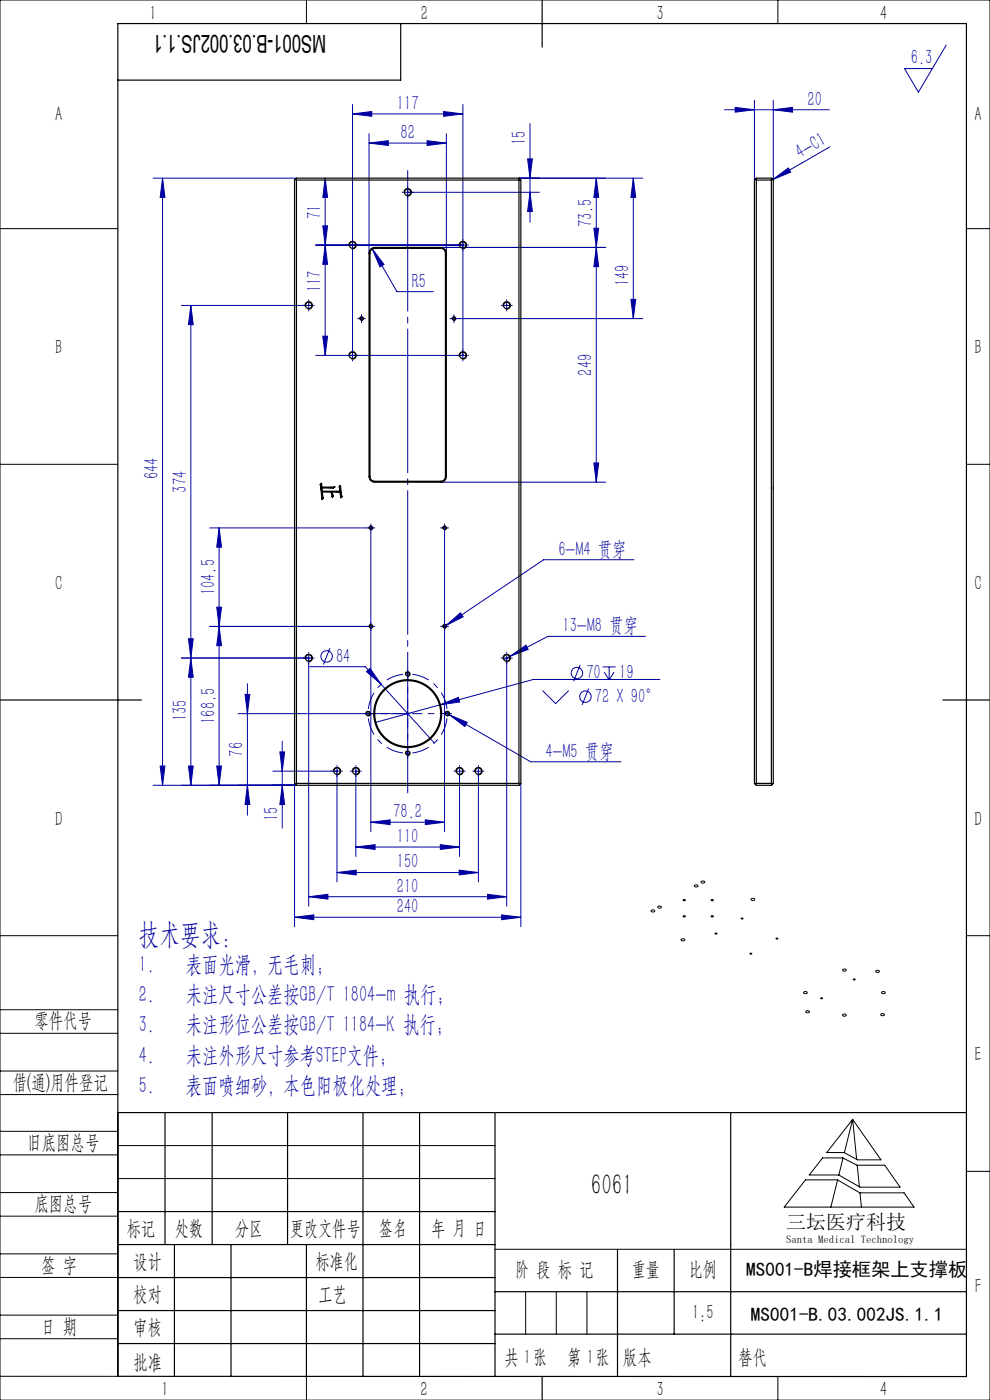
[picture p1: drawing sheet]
<svg xmlns="http://www.w3.org/2000/svg" width="210mm" height="297mm" viewBox="0 0 210 297" stroke-linecap="round" stroke-linejoin="round" font-family="sans-serif">
<g fill="none" stroke="#0000a0" stroke-width=".21">
<path d="M200.7 9.6l-5.9 10-2.9-5h5.9M32.5 37.8h30.4M34.5 37.8v128.8M34.5 37.8l.5 4.1h-1zM69 37.8v37.6M69 37.8l.5 4.1h-1zM74.8 24.2l4.1-.5v1zM74.8 22.2v53.7M74.8 24.2h23.4M78.3 30.4l4.1-.6v1.1zM78.3 28.4v25.3M78.3 30.4h16.4"/>
<path d="M90.6 29.8l4.1 .6-4.1 .5zM94.1 23.7l4.1 .5-4.1 .5zM94.7 28.4v25.3M98.2 22.2v53.7M110.1 37.8h26.2M111.9 33.7h1l-.5 4.1zM112.4 26.2v20.9M126.5 37.8l.5 4.1h-1zM126.5 37.8v64.5M134.3 37.8v29.8M134.3 37.8l.5 4.1h-1zM153.7 23.3h22.2"/>
<path d="M155.9 22.8l4.1 .5-4.1 .5zM160 21.3v16.9M163.9 38.1l3.3-2.5 .5 .9zM164 23.3l4.1-.5v1zM164 21.3v16.9M176 31.2l-12.1 6.9M67 52h31.7M68.5 47.9h1l-.5 4.1zM69 52l.5 4.1h-1zM79 52.8l2.5 3.3-.9 .5zM79 52.8l5.2 9.1h7.7M86 40.8h28.4"/>
<path d="M86.5 40.3v1M93.5 52.5h35M112.4 40.8l.5 4.1h-1zM126 48.4h1l-.5 4.1zM126.5 52.5l.5 4.1h-1zM38.5 64.8h27.5M40.5 64.8v101.8M40.5 64.8l.5 4.1h-1zM65.5 64.3v1M68.5 71.3h1l-.5 4.1zM76.2 67.6h1M76.7 67.1v1"/>
<path d="M95.8 67.6h1M96.3 67.1v1M97.1 67.6h39.2M98.7 75.4h-31.7M107 64.8h1M107.5 64.3v1M133.8 63.5h1l-.5 4.1zM126 98.2h1l-.5 4.1zM44.5 112h33.3M46.5 112v54.6M46.5 112l.5 4.1h-1zM78.2 112h1"/>
<path d="M78.7 111.5v1M78.7 112.8v63.6M93.5 102.3h35M93.8 112h1M94.3 111.5v1M94.3 112.8v63.6M134.5 118.7h-19.2l-21.3 14.4M40 135.5h1l-.5 4.1zM40.5 139.6l.5 4.1h-1zM46 128.8h1l-.5 4.1zM46.5 132.9l.5 4.1h-1zM65.5 139.1v53.1"/>
<path d="M66 139.6h-27.5M70 137.5l-1.4 3.5M77.8 132.9h-33.3M78.2 132.9h1M93.8 132.9h1M94.6 132.7l3.1-2.7 .5 .9zM107 139.6h1M107.5 139.1v53.1M108.2 139.2l3.4-2.3 .4 .9zM136.9 135h-20.7l-9.4 5M50.5 151.4h36M52 147.3h1l-.5 4.1z"/>
<path d="M52.5 145v27.9M59.4 159.5h1l-.5 4.1zM59.9 157.2v18.5M65.6 141.4h11.9l14.6 16.2M77.7 142.5l.8-.7 2.3 3.4zM86 159.8h1M86.5 159.3v1M93.4 149.5l3.8-1.6 .3 1zM94.4 151.1l.9 .5M95.3 151.6l3.8 1.6-.5 .9zM95.3 151.6l17.3 10h19.1M115.1 146.5l2.8 2.8 2.7-2.8"/>
<path d="M123.1 141l-1.4 3.5M124.9 146.1l-1.4 3.4M127.8 141.5h2.8M128.2 142.6l1 1.7M129.2 141.5v2.8M130.3 142.6l-1.1 1.7M140 144.1h-26.9l-33.6 9.2M32.5 166.6h30.4M34 162.5h1l-.5 4.1zM40 162.5h1l-.5 4.1zM46 162.5h1l-.5 4.1zM52.5 166.6l.5 4.1h-1z"/>
<path d="M59.9 166.6l.5 4.1h-1zM62.5 166.2v30.4M71.5 163.1v24M72 163.6h-14.1M75 163.6h1M75.5 179.7l4.1-.5v1zM75.5 179.7h22M75.5 163.1v18.6M78.7 174.4l4-.5v1zM78.7 174.4h15.6M90.2 173.9l4.1 .5-4.1 .5zM93.4 179.2l4.1 .5-4.1 .5z"/>
<path d="M97 163.6h1M97.5 163.1v18.6M101 163.6h1M101.5 163.1v24M110.5 166.2v30.4M62.5 194.6l4.1-.5v1zM62.5 194.6h48M65.5 190.2l4.1-.5v1zM65.5 190.2h42M71.5 185.1l4.1-.5v1zM71.5 185.1h30M97.4 184.6l4.1 .5-4.1 .5z"/>
<path d="M103.4 189.7l4.1 .5-4.1 .5zM106.4 194.1l4.1 .5-4.1 .5z"/>
<circle cx="69.3" cy="139.3" r="1.21"/>
<circle cx="122.4" cy="142.8" r="1.21"/>
<circle cx="124.2" cy="147.8" r="1.21"/>
</g>
<g fill="none" stroke="#000" stroke-width=".21">
<path d="M0 0h210v297h-210zM65 0v5M165 0v5M0 48.5h25M74 52.2a.8 .8 0 0 1 .7-1 .8 .8 0 0 1 .9 .9 .8 .8 0 0 1-1 .7M85.7 41a.8 .8 0 0 1 .7-1 .8 .8 0 0 1 .9 .9 .8 .8 0 0 1-1 .7M97.4 52.2a.8 .8 0 0 1 .7-1 .8 .8 0 0 1 .9 .9 .8 .8 0 0 1-1 .7M205 48.5h5M64.7 65a.8 .8 0 0 1 .7-1 .8 .8 0 0 1 .9 .9 .8 .8 0 0 1-1 .7M74 75.6a.8 .8 0 0 1 .7-1 .8 .8 0 0 1 .9 .9 .8 .8 0 0 1-1 .7M76.3 67.7a.4 .4 0 0 1 .3-.5 .4 .4 0 0 1 .5 .4 .4 .4 0 0 1-.5 .4M95.9 67.7a.4 .4 0 0 1 .3-.5 .4 .4 0 0 1 .5 .4 .4 .4 0 0 1-.5 .4"/>
<path d="M97.4 75.6a.8 .8 0 0 1 .7-1 .8 .8 0 0 1 .9 .9 .8 .8 0 0 1-1 .7M106.7 65a.8 .8 0 0 1 .7-1 .8 .8 0 0 1 .9 .9 .8 .8 0 0 1-1 .7M0 98.5h25M205 98.5h5M78.3 112.1a.4 .4 0 0 1 .3-.5 .4 .4 0 0 1 .5 .4 .4 .4 0 0 1-.5 .4M93.9 112.1a.4 .4 0 0 1 .4-.5 .4 .4 0 0 1 .4 .4 .4 .4 0 0 1-.5 .4M64.7 139.8a.8 .8 0 0 1 .7-1 .8 .8 0 0 1 .9 .9 .8 .8 0 0 1-1 .7M78.3 133a.4 .4 0 0 1 .3-.5 .4 .4 0 0 1 .5 .4 .4 .4 0 0 1-.5 .4M93.9 133a.4 .4 0 0 1 .4-.5 .4 .4 0 0 1 .4 .4 .4 .4 0 0 1-.5 .4M106.7 139.8a.8 .8 0 0 1 .7-1 .8 .8 0 0 1 .9 .9 .8 .8 0 0 1-1 .7M77.6 151.5a.5 .5 0 0 1 .4-.6 .5 .5 0 0 1 .6 .5 .5 .5 0 0 1-.6 .5M86 159.9a.5 .5 0 0 1 .4-.6 .5 .5 0 0 1 .6 .5 .5 .5 0 0 1-.6 .5"/>
<path d="M86 143.1a.5 .5 0 0 1 .4-.6 .5 .5 0 0 1 .6 .5 .5 .5 0 0 1-.6 .5M94.4 151.5a.5 .5 0 0 1 .4-.6 .5 .5 0 0 1 .6 .5 .5 .5 0 0 1-.6 .5M70.7 163.8a.8 .8 0 0 1 .7-1 .8 .8 0 0 1 .9 .9 .8 .8 0 0 1-1 .7M74.7 163.8a.8 .8 0 0 1 .7-1 .8 .8 0 0 1 .9 .9 .8 .8 0 0 1-1 .7M96.7 163.8a.8 .8 0 0 1 .7-1 .8 .8 0 0 1 .9 .9 .8 .8 0 0 1-1 .7M100.7 163.8a.8 .8 0 0 1 .7-1 .8 .8 0 0 1 .9 .9 .8 .8 0 0 1-1 .7M0 198.5h25M138.2 193.1h.6a.35 .35 0 0 1-.3 .4 .35 .35 0 0 1-.4-.2zM139.6 192.3h.6a.35 .35 0 0 1-.2 .4 .35 .35 0 0 1-.5-.2zM144.5 199.2h.6a.35 .35 0 0 1-.2 .5 .35 .35 0 0 1-.4-.3zM144.9 190.9h.1a.23 .23 0 0 1 .3-.1 .23 .23 0 0 1 0 .4 .23 .23 0 0 1-.4-.1zM144.9 194.3h.1a.22 .22 0 0 1 .3 0 .22 .22 0 0 1 0 .3 .22 .22 0 0 1-.3-.1z"/>
<path d="M147.3 187.8h.7a.35 .35 0 0 1-.3 .4 .35 .35 0 0 1-.4-.2zM148.8 187h.6a.35 .35 0 0 1-.3 .4 .35 .35 0 0 1-.4-.2zM150.9 194.3a.23 .23 0 0 1 .4-.1 .23 .23 0 0 1-.1 .4 .23 .23 0 0 1-.3-.1zM150.9 190.9v-.1a.22 .22 0 0 1 .4 0 .22 .22 0 0 1-.1 .4 .22 .22 0 0 1-.3-.1zM159.4 190.7l.6-.1a.35 .35 0 0 1-.2 .5 .35 .35 0 0 1-.5-.3zM205 198.5h5M0 214.2h25M0 219.2h25M170.5 210.5l.6-.1a.35 .35 0 0 1-.2 .5 .35 .35 0 0 1-.5-.3zM171 214.5h.6a.35 .35 0 0 1-.3 .4 .35 .35 0 0 1-.4-.2zM178.8 215.2h.6a.35 .35 0 0 1-.2 .5 .35 .35 0 0 1-.5-.3zM178.8 205.7l.6-.1a.35 .35 0 0 1-.2 .5 .35 .35 0 0 1-.5-.3z"/>
<path d="M185.8 205.9h.6a.35 .35 0 0 1-.2 .5 .35 .35 0 0 1-.4-.3zM186.9 215.1h.6a.35 .35 0 0 1-.2 .5 .35 .35 0 0 1-.5-.3zM187.1 210.5l.6-.1a.35 .35 0 0 1-.3 .5 .35 .35 0 0 1-.4-.3zM0 232.2h25M0 227.2h25M0 240h25M25 236v56h-25M180.9 237.5l6 8.6h-5l-2.9-1.6h-3.6zM180.9 237.5l-1.8 7M180.9 237.5l.8 8.5M0 245h25M0 258h25"/>
<path d="M0 253h25M25 243h80M25 250h80M170.9 250.3h6.7l4.8 2.8h9.4l2.1 3h-27.5zM174.5 245.6h4.3l3 1.6h5.9l3.2 4.7h-8.5l-4.5-2.6h-6.2zM177.7 250.3l-1.5 5.8M178.8 245.7l-.9 3.6M181.8 247.2l.5 4.6M182.4 253.1l.3 3M205 248.5h5M0 271h25M0 266h25"/>
<path d="M0 279h25M105 265h100M111.5 274v9M118 274v9M124.5 274v9M0 284h25M65 292v5M153.7 292h.1M165 292v5"/>
<circle cx="151.9" cy="198.1" r=".18"/>
<circle cx="157.4" cy="194.9" r=".18"/>
<circle cx="164.8" cy="199.2" r=".18"/>
<circle cx="159.3" cy="202.4" r=".18"/>
<circle cx="174.3" cy="211.8" r=".18"/>
<circle cx="181.2" cy="207.8" r=".18"/>
</g>
<path d="M78.1 151.4v.5M78.1 151.4v-.5M86.5 143h-.5M86.5 143h.5M94.9 151.4v-.5M94.9 151.4v.5" fill="none" stroke="#0000a0" stroke-width=".21" stroke-dasharray="30.5 1.3 1.3 1.3" stroke-linecap="butt"/>
<path d="M78.1 152.4a8.4 8.4 0 0 0 7.4 7.3M85.5 143.1a8.4 8.4 0 0 0-7.4 7.3M87.5 159.7a8.4 8.4 0 0 0 7.3-7.3M94.8 150.4a8.4 8.4 0 0 0-7.3-7.3" fill="none" stroke="#0000a0" stroke-width=".21" stroke-dasharray="30.5 1.3 1.3 1.3" stroke-dashoffset="26.8" stroke-linecap="butt"/>
<path d="M86.5 168.2v-132" fill="none" stroke="#0000a0" stroke-width=".21" stroke-dasharray="30.5 1.3 1.3 1.3" stroke-dashoffset=".7"/>
<g fill="none" stroke="#000" stroke-width=".25">
<path d="M85 5v12h-60M115 0v10M0 148.5h30M200 148.5h10M25 236h180M35 236v28M45 236v28M61 236v28M77 236v56M89 236v56M105 236v56M155 236v56"/>
<path d="M25 257h80M25 264h80M25 271h80M25 278h80M37 264v28M49 264v28M65 264v28M105 274h100M131 265v27M143 265v18M25 292h180v-287h-180v287M25 285h80"/>
<path d="M105 283h100M115 292v5"/>
</g>
<g fill="none" stroke="#0000a0" stroke-width=".21" stroke-dasharray="30.5 1.3 1.3 1.3">
<path d="M86.5 39.8v-.2M73.8 52h-.2M74.8 51v-.2M74.8 53v.2M75.8 52h.2M85.5 40.8h-.2M86.5 41.8v.2M87.5 40.8h.2M97.2 52h-.2M98.2 51v-.2M98.2 53v.2M99.2 52h.2"/>
<path d="M64.5 64.8h-.2M65.5 63.8v-.2M65.5 65.8v.2M66.5 64.8h.2M73.8 75.4h-.2M74.8 74.4v-.2M74.8 76.4v.2M75.8 75.4h.2M76.2 67.6h-.3M76.7 68.1v.3M76.7 67.1v-.3M77.2 67.6h.3"/>
<path d="M95.8 67.6h-.3M96.3 68.1v.3M96.3 67.1v-.3M96.8 67.6h.3M97.2 75.4h-.2M98.2 74.4v-.2M98.2 76.4v.2M99.2 75.4h.2M106.5 64.8h-.2M107.5 63.8v-.2M107.5 65.8v.2M108.5 64.8h.2"/>
<path d="M78.2 112h-.4M78.7 112.5v.3M78.7 111.5v-.3M79.2 112h.3M93.8 112h-.3M94.3 112.5v.3M94.3 111.5v-.3M94.8 112h.3M64.5 139.6h-.2M65.5 138.6v-.2M66.5 139.6h.2M78.2 132.9h-.4"/>
<path d="M78.7 133.4v.3M78.7 132.4v-.3M79.2 132.9h.3M93.8 132.9h-.3M94.3 133.4v.3M94.3 132.4v-.3M94.8 132.9h.3M106.5 139.6h-.2M107.5 138.6v-.2M108.5 139.6h.2M65.5 140.6v.2M77.6 151.4h-.4"/>
<path d="M78.1 151.4h-.5M78.1 151.4h.5M78.6 151.4h.4M86.5 159.3v-.4M86.5 151.4h-.5M86.5 151.4v.5M86.5 151.4h.5M86.5 151.4v-.5M86.5 143v-.5M86.5 143v.5M86.5 142.5v-.4M86.5 143.5v.4"/>
<path d="M94.4 151.4h-.4M94.9 151.4h.5M94.9 151.4h-.5M95.4 151.4h.4M107.5 140.6v.2M70.5 163.6h-.2M71.5 164.6v.2M71.5 162.6v-.2M72.5 163.6h.2M74.5 163.6h-.2M75.5 164.6v.2M75.5 162.6v-.2"/>
<path d="M76.5 163.6h.2M86.5 160.3v.4M96.5 163.6h-.2M97.5 164.6v.2M97.5 162.6v-.2M98.5 163.6h.2M100.5 163.6h-.2M101.5 164.6v.2M101.5 162.6v-.2M102.5 163.6h.2"/>
</g>
<path d="M85.5 151.4h-7.9M86.5 152.4v7.9M86.5 150.4v-7.9M87.5 151.4h7.9" fill="none" stroke="#0000a0" stroke-width=".21" stroke-dasharray="30.5 1.3 1.3 1.3" stroke-dashoffset="28.4"/>
<g fill="#0000a0">
<path d="M163.9 38.1l3.3-2.5 .5 .9z"/>
<path d="M93.4 149.5l4.1-.6-.3-1zM77.7 142.5l3.1 2.7-2.3-3.4zM95.3 151.6l3.3 2.5 .5-.9zM94.6 132.7l3.6-1.8-.5-.9zM79 52.8l1.6 3.8 .9-.5zM108.2 139.2l3.8-1.4-.4-.9z"/>
<path d="M75.5 179.7l4.1-.5v1zM93.4 179.2l4.1 .5-4.1 .5z"/>
<path d="M74.8 24.2l4.1-.5v1zM94.1 23.7l4.1 .5-4.1 .5z"/>
<path d="M62.5 194.6l4.1-.5v1zM106.4 194.1l4.1 .5-4.1 .5z"/>
<path d="M65.5 190.2l4.1-.5v1zM103.4 189.7l4.1 .5-4.1 .5z"/>
<path d="M78.7 174.4l4-.5v1zM90.2 173.9l4.1 .5-4.1 .5z"/>
<path d="M71.5 185.1l4.1-.5v1zM97.4 184.6l4.1 .5-4.1 .5z"/>
<path d="M78.3 30.4l4.1-.6v1.1zM90.6 29.8l4.1 .6-4.1 .5z"/>
<path d="M126.5 52.5l.5 4.1h-1zM126 98.2h1l-.5 4.1z"/>
<path d="M34 162.5h1l-.5 4.1zM34.5 37.8l.5 4.1h-1zM46 128.8h1l-.5 4.1zM46.5 112l.5 4.1h-1zM133.8 63.5h1l-.5 4.1zM134.3 37.8l.5 4.1h-1zM40 135.5h1l-.5 4.1zM40.5 64.8l.5 4.1h-1zM112.4 40.8l.5 4.1h-1zM111.9 33.7h1l-.5 4.1zM68.5 47.9h1l-.5 4.1zM69 37.8l.5 4.1h-1zM68.5 71.3h1l-.5 4.1zM69 52l.5 4.1h-1z"/>
<path d="M52 147.3h1l-.5 4.1zM52.5 166.6l.5 4.1h-1zM46.5 132.9l.5 4.1h-1zM46 162.5h1l-.5 4.1zM126.5 37.8l.5 4.1h-1zM126 48.4h1l-.5 4.1zM40.5 139.6l.5 4.1h-1zM40 162.5h1l-.5 4.1zM59.4 159.5h1l-.5 4.1zM59.9 166.6l.5 4.1h-1z"/>
<path d="M155.9 22.8l4.1 .5-4.1 .5zM164 23.3l4.1-.5v1z"/>
</g>
<g fill="none" stroke="#000" stroke-width=".25">
<path d="M62.5 38.2l.4-.4h47.2l.4 .4v128l-.4 .4h-47.2l-.4-.4zM62.7 38l.2 .2M62.9 38.2h47.2M62.9 38.2v128M110.1 38.2v128M110.3 38l-.2 .2M160.2 38l.2 .2M160.4 38.2h3.2M160.4 37.8h3.2l.4 .4v128l-.4 .4h-3.2l-.4-.4v-128zM160.4 38.2v128M163.6 38.2v128M163.8 38l-.2 .2"/>
<path d="M78.6 52.8l.9-.3h14a1.2 1.2 0 0 1 1.2 1.2v47.4a1.2 1.2 0 0 1-1.2 1.2h-14a1.2 1.2 0 0 1-1.2-1.2v-47.4zM78.8 53l.7-.3h14a1 1 0 0 1 1 1v47.4a1 1 0 0 1-1 1h-14a1 1 0 0 1-1-1v-47.4zM68 102.7l.2-.2 .1 .8h2.7l-.3 .3-2.4-.1 .1 .7h3.7a1 1 0 0 1 0-1.2l.5 2.4-.2 .2-.3-1.3-.2 .2-1.4-.1 .2 .9-.2 .2-.2-1.1h-1.9l.2 1.3-.3 .2zM164 103.5h.1M62.9 166.2h47.2M62.9 166.2l-.2 .2M110.1 166.2l.2 .2M160.4 166.2h3.2M160.4 166.2l-.2 .2M163.6 166.2l.2 .2"/>
<circle cx="74.8" cy="52" r=".68"/>
<circle cx="86.5" cy="40.8" r=".68"/>
<circle cx="98.2" cy="52" r=".68"/>
<circle cx="65.5" cy="64.8" r=".68"/>
<circle cx="74.8" cy="75.4" r=".68"/>
<circle cx="76.7" cy="67.6" r=".33"/>
<circle cx="96.3" cy="67.6" r=".33"/>
<circle cx="98.2" cy="75.4" r=".68"/>
<circle cx="107.5" cy="64.8" r=".68"/>
<circle cx="78.7" cy="112" r=".33"/>
<circle cx="94.3" cy="112" r=".33"/>
<circle cx="65.5" cy="139.6" r=".68"/>
<circle cx="78.7" cy="132.9" r=".33"/>
<circle cx="94.3" cy="132.9" r=".33"/>
<circle cx="107.5" cy="139.6" r=".68"/>
<circle cx="78.1" cy="151.4" r=".42"/>
<circle cx="86.5" cy="151.4" r="7"/>
<circle cx="86.5" cy="143" r=".42"/>
<circle cx="86.5" cy="159.8" r=".42"/>
<circle cx="86.5" cy="151.4" r="7.2"/>
<circle cx="94.9" cy="151.4" r=".42"/>
<circle cx="71.5" cy="163.6" r=".68"/>
<circle cx="75.5" cy="163.6" r=".68"/>
<circle cx="97.5" cy="163.6" r=".68"/>
<circle cx="101.5" cy="163.6" r=".68"/>
</g>
<text font-size="6.3" fill="#0000a0" x="29.4" y="200.2">技术要求：</text>
<text font-size="6.3" x="125.4" y="253.6">6061</text>
<text font-size="5.2" x="69.2" y="7.3" transform="rotate(-180 69.2 7.3)">MS001-B.03.002JS.1.1</text>
<g font-size="4.9" fill="#0000a0">
<text x="29.4" y="206.1">1.</text>
<text x="39.4" y="206.1">表面光滑，无毛刺；</text>
<text x="29.4" y="212.6">2.</text>
<text x="39.4" y="212.6">未注尺寸公差按GB/T 1804-m 执行；</text>
<text x="29.4" y="219">3.</text>
<text x="39.4" y="219">未注形位公差按GB/T 1184-K 执行；</text>
<text x="29.4" y="225.5">4.</text>
<text x="39.4" y="225.5">未注外形尺寸参考STEP文件；</text>
<text x="29.4" y="231.9">5.</text>
<text x="39.4" y="231.9">表面喷细砂，本色阳极化处理；</text>
</g>
<g font-size="4.4" fill="#010000">
<text x="31.7" y="4.1">1</text>
<text x="89.2" y="4.1">2</text>
<text x="139.2" y="4.1">3</text>
<text x="186.7" y="4.1">4</text>
<text x="156.6" y="289.5">替代</text>
</g>
<g font-size="4.4" fill="#0000a0">
<text x="193.2" y="13.7">6.3</text>
<text x="84.2" y="23.3">117</text>
<text x="171.3" y="22.4">20</text>
<text x="84.9" y="29.5">82</text>
<text x="111.6" y="30.8" transform="rotate(-90 111.6 30.8)">15</text>
<text x="169.7" y="33.8" transform="rotate(-30 169.7 33.8)">4-C1</text>
<text x="68.1" y="46.4" transform="rotate(-90 68.1 46.4)">71</text>
<text x="125.6" y="48.2" transform="rotate(-90 125.6 48.2)">73.5</text>
<text x="68.1" y="62" transform="rotate(-90 68.1 62)">117</text>
<text x="87.3" y="61">R5</text>
<text x="133.5" y="60.7" transform="rotate(-90 133.5 60.7)">149</text>
<text x="125.6" y="79.7" transform="rotate(-90 125.6 79.7)">249</text>
<text x="33.6" y="101.6" transform="rotate(-90 33.6 101.6)">644</text>
<text x="39.6" y="104.5" transform="rotate(-90 39.6 104.5)">374</text>
<text x="118.4" y="117.9">6-M4 贯穿</text>
<text x="45.6" y="126.3" transform="rotate(-90 45.6 126.3)">104.5</text>
<text x="119.3" y="134.1">13-M8 贯穿</text>
<text x="71.3" y="140.6">84</text>
<text x="124.4" y="144.1">70</text>
<text x="126.2" y="149.1">72 X 90°</text>
<text x="131.3" y="144.1">19</text>
<text x="39.6" y="153" transform="rotate(-90 39.6 153)">135</text>
<text x="45.6" y="153.6" transform="rotate(-90 45.6 153.6)">168.5</text>
<text x="51.6" y="160.5" transform="rotate(-90 51.6 160.5)">76</text>
<text x="115.7" y="160.7">4-M5 贯穿</text>
<text x="83.4" y="173.6">78.2</text>
<text x="59" y="174.2" transform="rotate(-90 59 174.2)">15</text>
<text x="84.2" y="178.8">110</text>
<text x="84.2" y="184.2">150</text>
<text x="84.2" y="189.4">210</text>
<text x="84.2" y="193.7">240</text>
</g>
<g font-size="4.4">
<text x="11.7" y="25.7">A</text>
<text x="206.7" y="25.7">A</text>
<text x="11.7" y="75.2">B</text>
<text x="206.7" y="75.2">B</text>
<text x="11.7" y="125.2">C</text>
<text x="206.7" y="125.2">C</text>
<text x="11.7" y="175.2">D</text>
<text x="206.7" y="175.2">D</text>
<text x="7.3" y="217.9">零件代号</text>
<text x="206.7" y="225.2">E</text>
<text x="2.7" y="231">借(通)用件登记</text>
<text x="5.8" y="243.7">旧底图总号</text>
<text x="7.3" y="256.8">底图总号</text>
<text x="26.9" y="261.9">标记</text>
<text x="37.1" y="261.9">处数</text>
<text x="49.9" y="261.9">分区</text>
<text x="61.5" y="261.9">更改文件号</text>
<text x="80.4" y="261.9">签名</text>
<text x="91.5" y="261.9">年 月 日</text>
<text x="8.7" y="269.8">签 字</text>
<text x="28.3" y="268.9">设计</text>
<text x="66.9" y="268.9">标准化</text>
<text x="109.3" y="270.8">阶 段 标 记</text>
<text x="134" y="270.8">重量</text>
<text x="146.1" y="270.8">比例</text>
<text x="206.8" y="274.2">F</text>
<text x="28.3" y="276">校对</text>
<text x="67.6" y="276">工艺</text>
<text x="146.8" y="279.8">1:5</text>
<text x="8.7" y="282.9">日 期</text>
<text x="28.4" y="283">审核</text>
<text x="28.3" y="290.4">批准</text>
<text x="107" y="289.5">共 张</text>
<text x="111.1" y="289.5">1</text>
<text x="120.3" y="289.5">第 张</text>
<text x="124.5" y="289.5">1</text>
<text x="132.1" y="289.5">版本</text>
<text x="34.2" y="296.2">1</text>
<text x="89.2" y="296.2">2</text>
<text x="139.2" y="296.2">3</text>
<text x="186.7" y="296.2">4</text>
</g>
<text font-size="4.2" x="166.8" y="260.7">三坛医疗科技</text>
<g font-size="4.1">
<text x="158.3" y="270.8">MS001-B焊接框架上支撑板</text>
<text x="159.3" y="280.2">MS001-B.03.002JS.1.1</text>
</g>
<text font-size="2.3" x="166.8" y="263.6">Santa Medical Technology</text>
</svg>
